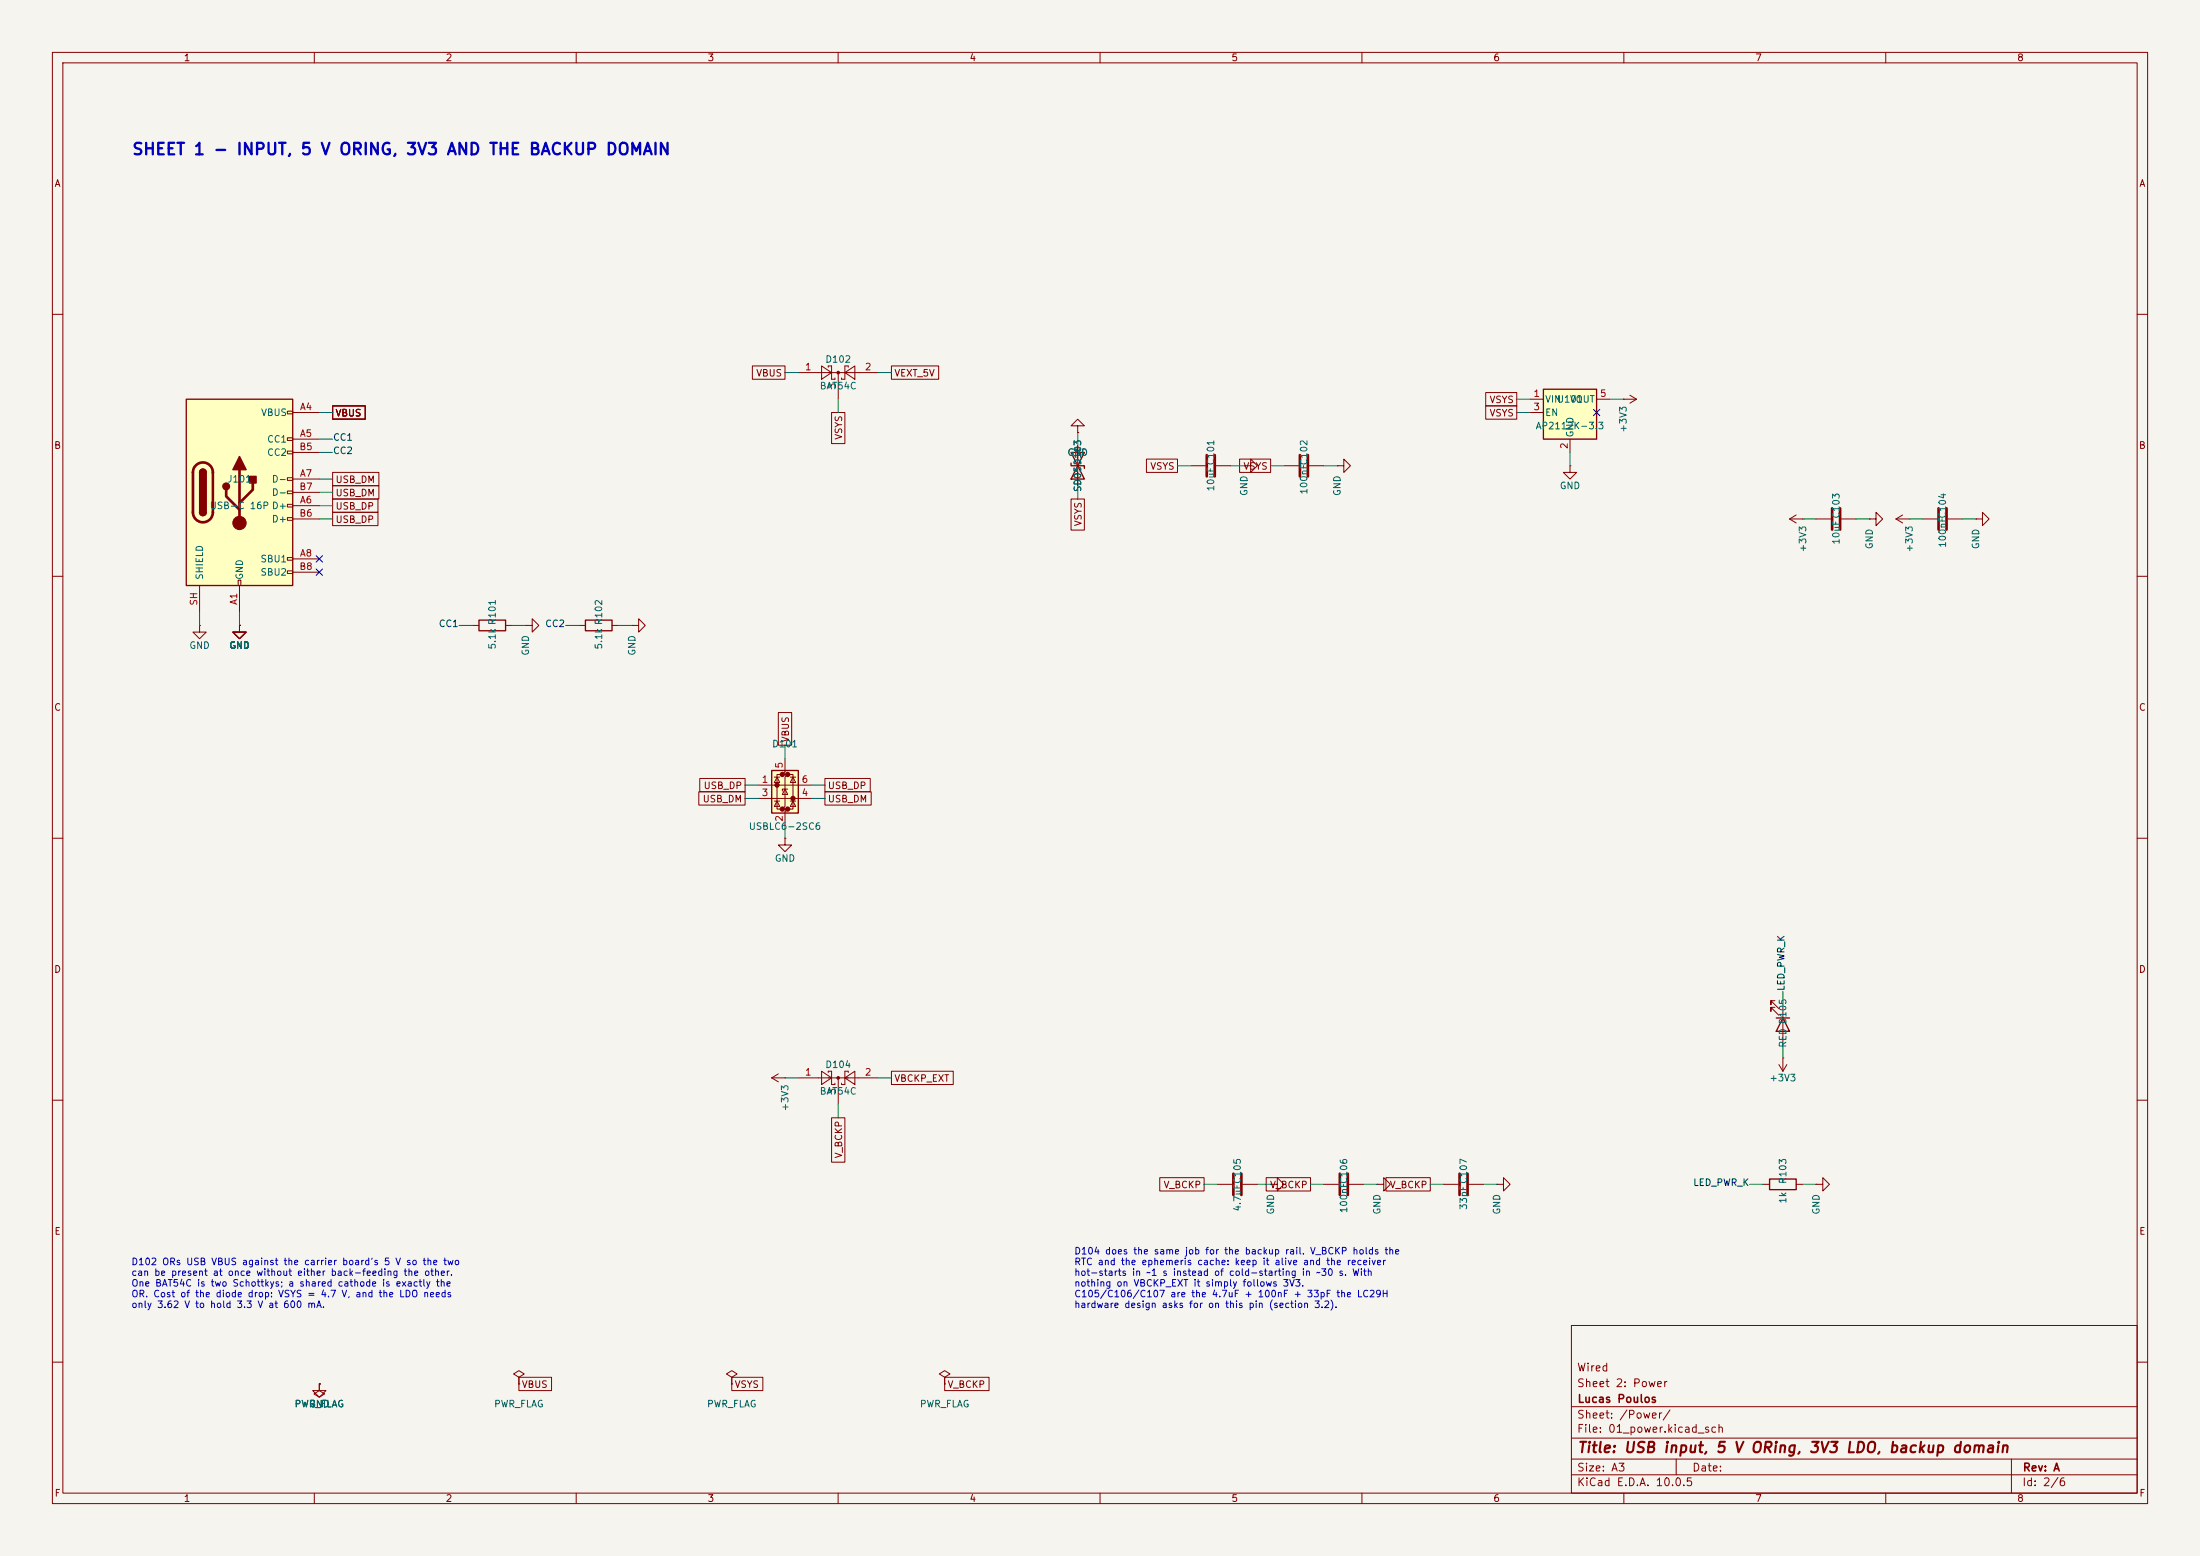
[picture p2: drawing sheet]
<svg xmlns="http://www.w3.org/2000/svg" width="420mm" height="297mm" viewBox="0 0 420 297" stroke-linecap="round" stroke-linejoin="round" font-family="sans-serif">
<path d="M0 0h420v297h-420z" fill="#f5f4ef" stroke="#f5f4ef" stroke-width=".19"/>
<g fill="none" stroke="#840000" stroke-width=".19">
<path d="M10 10h400v277h-400zM12 12h396v273h-396zM60 10v2M110 10v2M160 10v2M210 10v2M260 10v2M310 10v2M360 10v2M10 60h2M152.4 71.1h15.2M156.8 69.9l1.9 1.2-1.9 1.3z"/>
<path d="M158.1 70.1v-.2h.6v2.5h.7v-.3M160 71.1v5.1M161.3 71.1l1.9-1.2v2.5zM161.9 70.1v-.2h-.6v2.5h-.6v-.3M408 60h2M10 110h2M408 110h2M10 160h2M408 160h2M10 210h2M147.3 205.7h2.6M147.3 205.7l1.3 .8"/>
<path d="M148.6 205l-1.3 .7M149.9 205.7h.1M152.4 205.7h15.2M156.8 204.5l1.9 1.2-1.9 1.3zM158.1 204.7v-.2h.6v2.5h.7v-.2M160 205.7v5.1M161.3 205.7l1.9-1.2v2.5zM161.9 204.7v-.2h-.6v2.5h-.6v-.2M408 210h2M275.6 226.1h2.8M280.4 226.1h2.8M346.7 226.1h1.3v-1.3l1.2 1.3-1.2 1.2v-1.2"/>
<path d="M346.7 226.1h.1M300 253h108v32h-108zM10 260h2M61 264.2v1.2l1 .7-1 .6-1.1-.6 1.1-.7M61 264.2h.1M99.1 262.9l1-.6-1-.7-1.1 .7 1.1 .6v1.3M99.1 264.2h.1M139.7 262.9l1-.6-1-.7-1 .7 1 .6v1.3M139.7 264.2h.1M300 278.5h108M300 274.5h108M300 268.5h108"/>
<path d="M320 278.5v3M384 278.5v6.5M408 260h2M60 285v2M110 285v2M160 285v2M210 285v2M260 285v2M300 281.5h108M310 285v2M360 285v2"/>
</g>
<path d="M278.6 224v4.1M280.2 224v4.1" fill="none" stroke="#840000" stroke-width=".51"/>
<g fill="#840000" stroke="#840000" stroke-width=".19">
<circle cx="160" cy="71.1" r=".25"/>
<circle cx="160" cy="205.7" r=".25"/>
</g>
<path d="M147.3 147.1h5.1v8.1h-5.1z" fill="#ffffc2"/>
<g fill="#840000" stroke="#840000" stroke-width=".51">
<circle cx="148.3" cy="149.9" r=".25"/>
<circle cx="149.4" cy="147.8" r=".25"/>
<circle cx="149.4" cy="154.4" r=".25"/>
<circle cx="150.4" cy="147.8" r=".25"/>
<circle cx="150.4" cy="154.4" r=".25"/>
<circle cx="151.4" cy="152.4" r=".25"/>
</g>
<g fill="none" stroke="#840000" stroke-width=".19">
<path d="M144.8 149.9h10.1M144.8 152.4h10.1M147.8 152.9h1M147.8 148.3h1M148.3 148.3l.5 1.1h-1zM148.3 152.9l.5 1h-1zM149.4 147.8h-1.1v6.6h1.1M149.9 144.8v2.5l-.5 .5h1l-.5 .5v5.6l-.5 .5h1l-.5 .5v2.6M149.9 150.6l.5 1h-1zM150.4 150.6h-1v.4M150.4 147.8h1v6.6h-1M150.9 152.9h1"/>
<path d="M150.9 148.3h1M151.4 148.3l.5 1.1h-1zM151.4 152.9l.5 1h-1z"/>
</g>
<path d="M147.3 147.1h5.1v8.1h-5.1z" fill="none" stroke="#840000" stroke-width=".25"/>
<path d="M35.6 76.2h20.3v35.6h-20.3z" fill="#ffffc2"/>
<g fill="none" stroke="#840000" stroke-width=".19">
<path d="M54.9 78.5h1v.5h-1zM55.9 78.7h5.1M309.9 76.2h.1M309.9 76.2h2.5M311.1 75.4l1.3 .8M312.4 76.2l-1.3 .8M54.9 83.6h1v.5h-1zM54.9 86.1h1v.5h-1zM54.9 91.2h1v.5h-1zM54.9 93.7h1v.5h-1zM54.9 96.3h1v.5h-1zM54.9 98.8h1v.5h-1z"/>
<path d="M55.9 83.8h5.1M55.9 96.5h5.1M55.9 91.4h5.1M55.9 86.4h5.1M55.9 99.1h5.1M55.9 94h5.1M227.3 88.9h2.8M232.2 88.9h2.7M237.5 88.9h1.3v-1.3l1.2 1.3-1.2 1.3v-1.3M237.5 88.9h.1M245.1 88.9h2.8M249.9 88.9h2.8"/>
<path d="M255.3 88.9h1.2v-1.3l1.3 1.3-1.3 1.3v-1.3M255.3 88.9h.1M38.1 119.4v1.3h1.3l-1.3 1.2-1.3-1.2h1.3M38.1 119.4h.1M38.1 111.8v5M45.5 110.7h.5v1.1h-.5zM45.7 119.4v1.3h1.3l-1.3 1.2-1.3-1.2h1.3M45.7 119.4h.1M45.7 111.8v5M54.9 106.4h1v.5h-1zM54.9 109h1v.5h-1zM55.9 106.7h5.1"/>
<path d="M55.9 109.2h5.1M90.2 119.4h1.2M96.5 119.4h1.3M100.3 119.4h1.3v-1.3l1.3 1.3-1.3 1.3v-1.3M100.3 119.4h.1M110.5 119.4h1.3M116.8 119.4h1.3M120.6 119.4h1.3v-1.3l1.3 1.3-1.3 1.3v-1.3M120.6 119.4h.1M232.4 226.1h2.8M237.2 226.1h2.8M242.6 226.1h1.2v-1.3l1.3 1.3-1.3 1.2v-1.2"/>
<path d="M242.6 226.1h.1M252.7 226.1h2.8M257.6 226.1h2.7M262.9 226.1h1.3v-1.3l1.2 1.3-1.2 1.2v-1.2M262.9 226.1h.1M285.7 226.1h1.3v-1.3l1.3 1.3-1.3 1.2v-1.2M285.7 226.1h.1"/>
</g>
<path d="M35.6 76.2h20.3v35.6h-20.3zM38.1 90.2a.64 .64 0 0 1 .6-.7 .64 .64 0 0 1 .7 .7M38.1 97.8a.64 .64 0 0 0 .6 .6 .64 .64 0 0 0 .7-.6M91.4 118.4h5.1v2h-5.1zM111.8 118.4h5v2h-5z" fill="none" stroke="#840000" stroke-width=".25"/>
<path d="M37.4 88.8a1.9 1.9 0 0 1 2.1-.4 1.9 1.9 0 0 1 1.1 1.8v7.6a1.91 1.91 0 0 1-1.9 1.9 1.91 1.91 0 0 1-1.9-1.9v-7.8l.2-.6zM43.2 93.5v1.2l2.5 2.6M45.7 89.7v10.1M48.3 92.2v1.3l-2.6 2.5M230.4 86.9v4M231.9 86.9v4M248.2 86.9v4M249.7 86.9v4M235.5 224v4.1M237 224v4.1M255.8 224v4.1M257.3 224v4.1" fill="none" stroke="#840000" stroke-width=".51"/>
<g fill="#840000" stroke="#840000" stroke-width=".25">
<path d="M38.1 90.2h1.3v7.6h-1.3z"/>
<path d="M38.3 89.7a.64 .64 0 0 1 .7-.1 .64 .64 0 0 1 .4 .6h-1.3z"/>
<path d="M38.1 97.8h1.3a.64 .64 0 0 1-.7 .6 .64 .64 0 0 1-.6-.6z"/>
<path d="M45.7 87.1l1.3 2.6h-2.6z"/>
<path d="M47.6 90.9h1.3v1.3h-1.3z"/>
<circle cx="43.2" cy="92.8" r=".63"/>
</g>
<circle cx="45.7" cy="99.8" r="1.27" fill="#840000" stroke="#840000" stroke-width=".19"/>
<path d="M294.6 74.3h10.2v9.5h-10.2z" fill="#ffffc2"/>
<path d="M294.6 74.3h10.2v9.5h-10.2zM204.5 86.4h2.5l-2.5 5h2.5zM204.5 88.4v.5h2.5v.5M339.1 194.3h2.5M340.4 194.3l1.2 2.6h-2.5zM337.8 225h5.1v2.1h-5.1z" fill="none" stroke="#840000" stroke-width=".25"/>
<g fill="none" stroke="#840000" stroke-width=".19">
<path d="M63.5 77.5h6.2v2.5h-6.2zM143.6 69.8h6.3v2.6h-6.3zM158.7 78.7h2.6v6h-2.6zM170.2 69.8h9v2.6h-9zM283.6 74.9h6v2.6h-6zM283.6 77.5h6v2.5h-6zM292.1 76.2h2.5M292.1 78.7h2.5M304.8 76.2h2.5M63.5 97.8h8.7v2.5h-8.7zM63.5 92.7h8.8v2.6h-8.8zM63.5 95.2h8.7v2.6h-8.7z"/>
<path d="M63.5 90.2h8.8v2.5h-8.8zM204.5 95.3h2.5v5.9h-2.5zM205.7 81.3h1.3l-1.3-1.3-1.2 1.3h1.2v1.3M205.7 82.6h.1M205.7 85.1v7.6M218.9 87.6h5.9v2.6h-5.9zM236.6 87.6h6v2.6h-6zM299.7 88.9v1.3h1.3l-1.3 1.2-1.3-1.2h1.3M299.7 88.9h.1M299.7 83.8v2.6M341.6 99.1h2.6M341.6 99.1l1.3 .7"/>
<path d="M342.9 98.3l-1.3 .8M344.2 99.1h.1M346.7 99.1h2.8M351.5 99.1h2.8M356.9 99.1h1.2v-1.3l1.3 1.3-1.3 1.2v-1.2M356.9 99.1h.1M361.9 99.1h2.6M361.9 99.1l1.3 .7M363.2 98.3l-1.3 .8M364.5 99.1h.1M367 99.1h2.8M371.9 99.1h2.7"/>
<path d="M377.2 99.1h1.3v-1.3l1.2 1.3-1.2 1.2v-1.2M377.2 99.1h.1M45.7 119.4h.1M148.6 136h2.5v6.2h-2.5zM133.4 151.1h8.8v2.6h-8.8zM133.6 148.6h8.6v2.5h-8.6zM157.5 148.6h8.6v2.5h-8.6zM157.5 151.1h8.8v2.6h-8.8zM149.9 160v1.3h1.2l-1.2 1.3-1.3-1.3h1.3M149.9 160h.1M338.8 191h-.7v.8v-.8l1.5 1.5M338.8 192.3h-.7v.7v-.7l1.5 1.5"/>
<path d="M340.4 191.8v7.6M158.7 213.4h2.6v8.4h-2.6zM170.2 204.5h11.8v2.5h-11.8zM339.6 203.2l.8 1.3M340.4 201.9h.1M340.4 201.9v2.6M341.1 203.2l-.7 1.3M221.4 224.8h8.5v2.5h-8.5zM241.7 224.8h8.5v2.5h-8.5zM264.6 224.8h8.4v2.5h-8.4zM336.5 226.1h1.3M342.9 226.1h1.3"/>
<path d="M61 264.2v1.2h1.2l-1.2 1.3-1.3-1.3h1.3M61 264.2h.1M99.1 262.9h6.2v2.5h-6.2zM139.7 262.9h5.9v2.5h-5.9zM180.3 262.9l1.1-.6-1.1-.7-1 .7 1 .6v1.3M180.3 264.2h.1M180.3 262.9h8.5v2.5h-8.5z"/>
</g>
<path d="M349.8 97v4.1M351.3 97v4.1M370.1 97v4.1M371.6 97v4.1" fill="none" stroke="#840000" stroke-width=".51"/>
<g fill="none" stroke="#009600" stroke-width=".19">
<path d="M61 78.7h2.5M149.9 71.1h2.5M160 76.2v2.5M167.6 71.1h2.6M289.6 78.7h2.5M289.6 76.2h2.5M307.3 76.2h2.6M61 83.8h2.5M61 99.1h2.5M61 86.4h2.5M61 91.4h2.5M61 94h2.5"/>
<path d="M61 96.5h2.5M205.7 82.6v2.5M205.7 92.7v2.6M224.8 88.9h2.5M234.9 88.9h2.6M242.6 88.9h2.5M252.7 88.9h2.6M299.7 86.4v2.5M344.2 99.1h2.5M354.3 99.1h2.6M364.5 99.1h2.5M374.6 99.1h2.6"/>
<path d="M38.1 116.8v2.6M45.7 116.8v2.6M87.6 119.4h2.6M97.8 119.4h2.5M107.9 119.4h2.6M118.1 119.4h2.5M142.2 152.4h2.6M142.2 149.9h2.6M149.9 142.2v2.6M149.9 157.5v2.5M154.9 152.4h2.6M154.9 149.9h2.6"/>
<path d="M340.4 189.2v2.6M340.4 199.4v2.5M149.9 205.7h2.5M160 210.8v2.6M167.6 205.7h2.6M229.9 226.1h2.5M240 226.1h2.6M250.2 226.1h2.5M260.3 226.1h2.6M273 226.1h2.6M283.2 226.1h2.5M334 226.1h2.5"/>
<path d="M344.2 226.1h2.5"/>
</g>
<path d="M304.2 78.1l1.2 1.2M305.4 78.1l-1.2 1.2M60.4 106.1l1.2 1.2M60.4 108.6l1.2 1.2M61.6 106.1l-1.2 1.2M61.6 108.6l-1.2 1.2" fill="none" stroke="#000084" stroke-width=".19"/>
<text font-size="2.2" fill="#0000c2" x="25.1" y="30.1">SHEET 1 - INPUT, 5 V ORING, 3V3 AND THE BACKUP DOMAIN</text>
<text font-size="2" fill="#840000" x="301" y="277.8">Title: USB input, 5 V ORing, 3V3 LDO, backup domain</text>
<g font-size="1.5" fill="#840000">
<text x="300.9" y="262.1">Wired</text>
<text x="300.9" y="265.1">Sheet 2: Power</text>
<text x="301" y="268.1">Lucas Poulos</text>
<text x="300.9" y="273.8">File: 01_power.kicad_sch</text>
<text x="300.9" y="271.1">Sheet: /Power/</text>
<text x="300.9" y="281.2">Size: A3</text>
<text x="322.9" y="281.2">Date:</text>
<text x="386" y="281.2">Rev: A</text>
<text x="300.9" y="284">KiCad E.D.A. 10.0.5</text>
<text x="385.9" y="284">Id: 2/6</text>
</g>
<g font-size="1.3" fill="#840000">
<text x="35" y="12">1</text>
<text x="85" y="12">2</text>
<text x="135" y="12">3</text>
<text x="185" y="12">4</text>
<text x="235" y="12">5</text>
<text x="285" y="12">6</text>
<text x="335" y="12">7</text>
<text x="385" y="12">8</text>
<text x="10.3" y="36">A</text>
<text x="408.3" y="36">A</text>
<text x="144.3" y="72.2">VBUS</text>
<text x="170.6" y="72.2">VEXT_5V</text>
<text x="284.3" y="77.3">VSYS</text>
<text x="63.9" y="79.8">VBUS</text>
<text x="284.3" y="79.8">VSYS</text>
<text x="10.2" y="86">B</text>
<text x="161.1" y="84" transform="rotate(-90 161.1 84)">VSYS</text>
<text x="219.5" y="90">VSYS</text>
<text x="237.3" y="90">VSYS</text>
<text x="408.2" y="86">B</text>
<text x="63.9" y="95">USB_DM</text>
<text x="63.9" y="92.5">USB_DM</text>
<text x="63.9" y="100.1">USB_DP</text>
<text x="63.9" y="97.6">USB_DP</text>
<text x="206.8" y="100.5" transform="rotate(-90 206.8 100.5)">VSYS</text>
<text x="10.2" y="136">C</text>
<text x="408.2" y="136">C</text>
<text x="150.9" y="141.8" transform="rotate(-90 150.9 141.8)">VBUS</text>
<text x="134" y="153.5">USB_DM</text>
<text x="134.2" y="150.9">USB_DP</text>
<text x="157.9" y="150.9">USB_DP</text>
<text x="157.9" y="153.5">USB_DM</text>
<text x="10.2" y="186">D</text>
<text x="408.2" y="186">D</text>
<text x="170.6" y="206.8">VBCKP_EXT</text>
<text x="161.1" y="221.2" transform="rotate(-90 161.1 221.2)">V_BCKP</text>
<text x="222" y="227.1">V_BCKP</text>
<text x="242.4" y="227.1">V_BCKP</text>
<text x="265.2" y="227.1">V_BCKP</text>
<text x="10.3" y="236">E</text>
<text x="408.3" y="236">E</text>
<text x="99.5" y="265.2">VBUS</text>
<text x="140.1" y="265.2">VSYS</text>
<text x="180.8" y="265.2">V_BCKP</text>
<text x="10.3" y="286">F</text>
<text x="35" y="287">1</text>
<text x="85" y="287">2</text>
<text x="135" y="287">3</text>
<text x="185" y="287">4</text>
<text x="235" y="287">5</text>
<text x="285" y="287">6</text>
<text x="335" y="287">7</text>
<text x="385" y="287">8</text>
<text x="408.3" y="286">F</text>
</g>
<g font-size="1.3" fill="#a90000">
<text x="153.6" y="71">1</text>
<text x="165" y="71">2</text>
<text x="159.9" y="74.4" transform="rotate(-90 159.9 74.4)">3</text>
<text x="292.6" y="76.1">1</text>
<text x="305.3" y="76.1">5</text>
<text x="57.1" y="78.6">A4</text>
<text x="57.1" y="83.7">A5</text>
<text x="292.6" y="78.6">3</text>
<text x="57.1" y="86.2">B5</text>
<text x="299.6" y="85.8" transform="rotate(-90 299.6 85.8)">2</text>
<text x="57.1" y="93.8">B7</text>
<text x="57.1" y="91.3">A7</text>
<text x="57.1" y="98.9">B6</text>
<text x="57.1" y="96.4">A6</text>
<text x="57.1" y="106.5">A8</text>
<text x="57.1" y="109.1">B8</text>
<text x="38" y="115.7" transform="rotate(-90 38 115.7)">SH</text>
<text x="45.6" y="115.6" transform="rotate(-90 45.6 115.6)">A1</text>
<text x="145.3" y="149.7">1</text>
<text x="149.7" y="146.8" transform="rotate(-90 149.7 146.8)">5</text>
<text x="152.9" y="149.7">6</text>
<text x="145.3" y="152.3">3</text>
<text x="152.9" y="152.3">4</text>
<text x="149.7" y="156.9" transform="rotate(-90 149.7 156.9)">2</text>
<text x="153.6" y="205.6">1</text>
<text x="159.9" y="209" transform="rotate(-90 159.9 209)">3</text>
<text x="165" y="205.6">2</text>
</g>
<g font-size="1.3" fill="#006464">
<text x="157.4" y="69.5">D102</text>
<text x="156.4" y="74.6">BAT54C</text>
<text x="294.9" y="77.2">VIN</text>
<text x="297.1" y="77.2">U101</text>
<text x="299.6" y="77.2">VOUT</text>
<text x="49.7" y="79.7">VBUS</text>
<text x="293.1" y="82.2">AP2112K-3.3</text>
<text x="294.9" y="79.7">EN</text>
<text x="300.7" y="83.6" transform="rotate(-90 300.7 83.6)">GND</text>
<text x="310.8" y="82.7" transform="rotate(-90 310.8 82.7)">+3V3</text>
<text x="50.9" y="84.8">CC1</text>
<text x="50.9" y="87.3">CC2</text>
<text x="203.7" y="87.3">GND</text>
<text x="43.3" y="92.4">J101</text>
<text x="51.8" y="92.4">D-</text>
<text x="51.8" y="94.9">D-</text>
<text x="206.7" y="94" transform="rotate(-90 206.7 94)">SD05D103</text>
<text x="232.1" y="93.9" transform="rotate(-90 232.1 93.9)">10uFC101</text>
<text x="238.5" y="94.8" transform="rotate(-90 238.5 94.8)">GND</text>
<text x="249.9" y="94.5" transform="rotate(-90 249.9 94.5)">100nFC102</text>
<text x="256.2" y="94.8" transform="rotate(-90 256.2 94.8)">GND</text>
<text x="297.7" y="93.7">GND</text>
<text x="39.9" y="97.5">USB-C 16P D+</text>
<text x="51.8" y="100">D+</text>
<text x="49.6" y="107.6">SBU1</text>
<text x="345.1" y="105.5" transform="rotate(-90 345.1 105.5)">+3V3</text>
<text x="351.5" y="104.1" transform="rotate(-90 351.5 104.1)">10uFC103</text>
<text x="357.8" y="104.9" transform="rotate(-90 357.8 104.9)">GND</text>
<text x="365.5" y="105.5" transform="rotate(-90 365.5 105.5)">+3V3</text>
<text x="371.8" y="104.7" transform="rotate(-90 371.8 104.7)">100nFC104</text>
<text x="378.2" y="104.9" transform="rotate(-90 378.2 104.9)">GND</text>
<text x="39.1" y="110.8" transform="rotate(-90 39.1 110.8)">SHIELD</text>
<text x="46.7" y="110.8" transform="rotate(-90 46.7 110.8)">GND</text>
<text x="49.6" y="110.2">SBU2</text>
<text x="36" y="124.2">GND</text>
<text x="43.7" y="124.2">GND</text>
<text x="94.9" y="124.1" transform="rotate(-90 94.9 124.1)">5.1k R101</text>
<text x="101.3" y="125.3" transform="rotate(-90 101.3 125.3)">GND</text>
<text x="115.3" y="124.1" transform="rotate(-90 115.3 124.1)">5.1k R102</text>
<text x="121.6" y="125.3" transform="rotate(-90 121.6 125.3)">GND</text>
<text x="147.3" y="142.9">D101</text>
<text x="142.8" y="158.7">USBLC6-2SC6</text>
<text x="147.8" y="164.8">GND</text>
<text x="341.3" y="200.1" transform="rotate(-90 341.3 200.1)">RED D105</text>
<text x="156.4" y="209.2">BAT54C</text>
<text x="157.4" y="204.2">D104</text>
<text x="337.7" y="206.7">+3V3</text>
<text x="150.8" y="212.2" transform="rotate(-90 150.8 212.2)">+3V3</text>
<text x="341.3" y="226.1" transform="rotate(-90 341.3 226.1)">R103</text>
<text x="237.2" y="231.4" transform="rotate(-90 237.2 231.4)">4.7uFC105</text>
<text x="243.5" y="231.9" transform="rotate(-90 243.5 231.9)">GND</text>
<text x="257.5" y="231.7" transform="rotate(-90 257.5 231.7)">100nFC106</text>
<text x="263.9" y="231.9" transform="rotate(-90 263.9 231.9)">GND</text>
<text x="280.4" y="231.1" transform="rotate(-90 280.4 231.1)">33pFC107</text>
<text x="286.7" y="231.9" transform="rotate(-90 286.7 231.9)">GND</text>
<text x="341.3" y="229.8" transform="rotate(-90 341.3 229.8)">1k</text>
<text x="347.7" y="231.9" transform="rotate(-90 347.7 231.9)">GND</text>
<text x="56.1" y="268.9">PWR_FLAG</text>
<text x="58.9" y="268.9">GND</text>
<text x="94.2" y="268.9">PWR_FLAG</text>
<text x="134.9" y="268.9">PWR_FLAG</text>
<text x="175.5" y="268.9">PWR_FLAG</text>
</g>
<g font-size="1.3" fill="#0f0f0f">
<text x="63.5" y="84.4">CC1</text>
<text x="63.5" y="87">CC2</text>
<text x="83.7" y="120">CC1</text>
<text x="104" y="120">CC2</text>
<text x="341" y="189.3" transform="rotate(-90 341 189.3)">LED_PWR_K</text>
<text x="323.1" y="226.7">LED_PWR_K</text>
</g>
<g font-size="1.3" fill="#0000c2">
<text x="205" y="239.7">D104 does the same job for the backup rail. V_BCKP holds the</text>
<text x="25" y="241.8">D102 ORs USB VBUS against the carrier board's 5 V so the two</text>
<text x="25" y="243.8">can be present at once without either back-feeding the other.</text>
<text x="25" y="245.9">One BAT54C is two Schottkys; a shared cathode is exactly the</text>
<text x="205" y="241.8">RTC and the ephemeris cache: keep it alive and the receiver</text>
<text x="205" y="243.8">hot-starts in ~1 s instead of cold-starting in ~30 s. With</text>
<text x="205" y="245.9">nothing on VBCKP_EXT it simply follows 3V3.</text>
<text x="25" y="247.9">OR. Cost of the diode drop: VSYS = 4.7 V, and the LDO needs</text>
<text x="25" y="250">only 3.62 V to hold 3.3 V at 600 mA.</text>
<text x="205" y="247.9">C105/C106/C107 are the 4.7uF + 100nF + 33pF the LC29H</text>
<text x="205" y="250">hardware design asks for on this pin (section 3.2).</text>
</g>
</svg>
